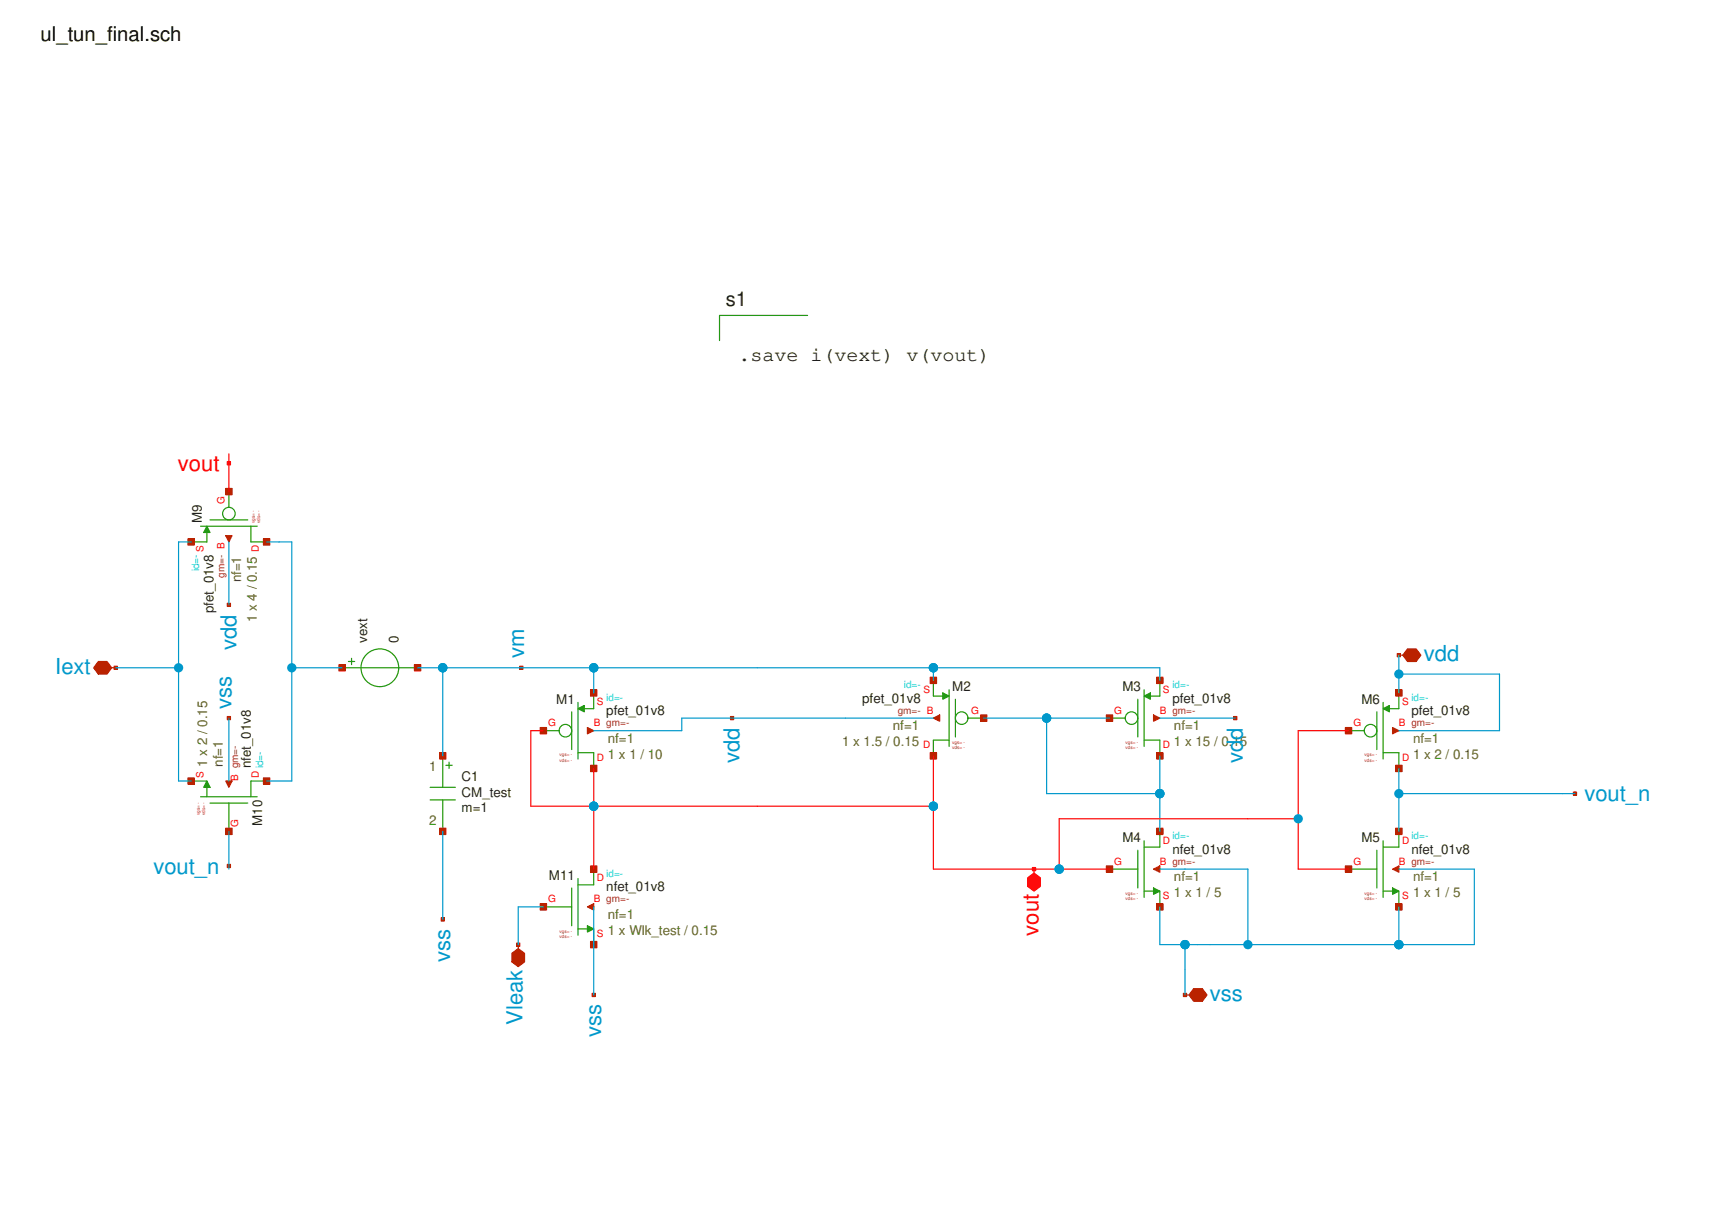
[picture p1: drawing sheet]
<svg xmlns="http://www.w3.org/2000/svg" width="297mm" height="210mm" viewBox="0 0 297 210" stroke-linecap="round" stroke-linejoin="round" font-family="sans-serif">
<path d="M94.4 127h2.8M99.4 123.7v6.5M100.5 122v9.9M100.5 130.8h2.7v2.7M103.2 120.4v2.7h-1.6" fill="none" stroke="#229800" stroke-width=".2"/>
<path d="M100.5 123.1l1.1-.5v1.1z" fill="#229800"/>
<g fill="none" stroke="#229800" stroke-width=".2">
<path d="M162.2 118.2v2.8h1.7M165 119.9v9.8M100.5 123.1l1.1-.5v1.1zM165 128.6h-2.8v2.7M166.1 121.5v6.6M168.2 124.8h2.8"/>
<circle cx="98.3" cy="127" r="1.09"/>
</g>
<path d="M163.9 120.4l1.1 .6-1.1 .5z" fill="#229800"/>
<g fill="none" stroke="#229800" stroke-width=".2">
<path d="M198.9 119.9v9.8M201.6 118.2v2.8h-1.7M163.9 120.4l1.1 .6-1.1 .5zM192.8 124.8h2.8M197.8 121.5v6.6M198.9 128.6h2.7v2.7"/>
<circle cx="167.2" cy="124.8" r="1.09"/>
</g>
<path d="M198.9 121l1-.6v1.1z" fill="#229800"/>
<g fill="none" stroke="#229800" stroke-width=".2">
<path d="M198.9 121l1-.6v1.1zM192.8 151h5M197.8 147.7v6.6M198.9 146.1v9.8M198.9 154.8h1.6M201.6 144.5v2.7h-2.7M201.6 154.8v2.8"/>
<circle cx="196.7" cy="124.8" r="1.09"/>
</g>
<path d="M200.5 154.3l1.1 .5-1.1 .6z" fill="#229800"/>
<path d="M34.9 91.4h9.8M36 92.5v1.7h-2.8M36.5 90.3h6.6M39.8 85.4v2.8M43.6 91.4v2.8h2.7M74.8 136.8h4.3M74.8 139h4.3M77 131.3v5.5M77 139v5.5M77.5 133h1.1M78 132.4v1.1M200.5 154.3l1.1 .5-1.1 .6z" fill="none" stroke="#229800" stroke-width=".2"/>
<path d="M36 91.4l.5 1.1h-1.1z" fill="#229800"/>
<g fill="none" stroke="#229800" stroke-width=".2">
<path d="M140.4 54.8h-15.3v4.4M36 91.4l.5 1.1h-1.1zM94.4 157.6h5M99.4 154.3v6.6M100.5 152.7v9.8M103.2 151v2.8h-2.7M100.5 161.4h1.6M103.2 161.4v2.7"/>
<circle cx="39.8" cy="89.2" r="1.09"/>
</g>
<path d="M102.1 160.9l1.1 .5-1.1 .6z" fill="#229800"/>
<path d="M33.2 135.7h2.8M34.9 138.4h9.8M36 136.8v1.6M36.5 139.5h6.6M39.8 139.5v5M46.3 135.7h-2.7v2.7M102.1 160.9l1.1 .5-1.1 .6z" fill="none" stroke="#229800" stroke-width=".2"/>
<path d="M36 135.7l.5 1.1h-1.1z" fill="#229800"/>
<g fill="none" stroke="#229800" stroke-width=".2">
<path d="M59.5 116h13.1M60.6 114.9h1M61.1 114.4v1.1M36 135.7l.5 1.1h-1.1zM234.4 151h4.9M239.3 147.7v6.6M240.4 146.1v9.8M240.4 154.8h1.6M243.1 144.5v2.7h-2.7M243.1 154.8v2.8"/>
<circle cx="66" cy="116" r="3.3"/>
</g>
<path d="M242 154.3l1.1 .5-1.1 .6z" fill="#229800"/>
<path d="M234.4 127h2.7M239.3 123.7v6.5M240.4 122v9.9M240.4 130.8h2.7v2.7M243.1 120.4v2.7h-1.6M242 154.3l1.1 .5-1.1 .6z" fill="none" stroke="#229800" stroke-width=".2"/>
<path d="M240.4 123.1l1.1-.5v1.1z" fill="#229800"/>
<g fill="none" stroke="#229800" stroke-width=".2">
<path d="M240.4 123.1l1.1-.5v1.1z"/>
<circle cx="238.2" cy="127" r="1.09"/>
</g>
<path d="M102.1 126.4l1.1 .6-1.1 .5z" fill="#ba2200"/>
<path d="M102.1 126.4l1.1 .6-1.1 .5zM102.6 133h1.1v1.1h-1.1z" fill="none" stroke="#ba2200" stroke-width=".2"/>
<path d="M102.6 133h1.1v1.1h-1.1z" fill="#ba2200"/>
<path d="M93.9 126.4h1.1v1.1h-1.1z" fill="none" stroke="#ba2200" stroke-width=".2"/>
<path d="M93.9 126.4h1.1v1.1h-1.1z" fill="#ba2200"/>
<path d="M102.6 119.9h1.1v1.1h-1.1z" fill="none" stroke="#ba2200" stroke-width=".2"/>
<path d="M102.6 119.9h1.1v1.1h-1.1z" fill="#ba2200"/>
<path d="M103.2 127h.1" fill="none" stroke="#ba2200" stroke-width=".2"/>
<path d="M162.2 124.8l1.1-.6v1.1z" fill="#ba2200"/>
<path d="M161.7 130.8h1.1v1.1h-1.1zM162.2 124.8l1.1-.6v1.1z" fill="none" stroke="#ba2200" stroke-width=".2"/>
<path d="M161.7 130.8h1.1v1.1h-1.1z" fill="#ba2200"/>
<path d="M170.4 124.2h1.1v1.1h-1.1z" fill="none" stroke="#ba2200" stroke-width=".2"/>
<path d="M170.4 124.2h1.1v1.1h-1.1z" fill="#ba2200"/>
<path d="M161.7 117.7h1.1v1.1h-1.1z" fill="none" stroke="#ba2200" stroke-width=".2"/>
<path d="M161.7 117.7h1.1v1.1h-1.1z" fill="#ba2200"/>
<path d="M162.2 124.8h.1" fill="none" stroke="#ba2200" stroke-width=".2"/>
<path d="M200.5 124.2l1.1 .6-1.1 .5z" fill="#ba2200"/>
<path d="M200.5 124.2l1.1 .6-1.1 .5zM201 130.8h1.1v1.1h-1.1z" fill="none" stroke="#ba2200" stroke-width=".2"/>
<path d="M201 130.8h1.1v1.1h-1.1z" fill="#ba2200"/>
<path d="M192.3 124.2h1.1v1.1h-1.1z" fill="none" stroke="#ba2200" stroke-width=".2"/>
<path d="M192.3 124.2h1.1v1.1h-1.1z" fill="#ba2200"/>
<path d="M201 117.7h1.1v1.1h-1.1z" fill="none" stroke="#ba2200" stroke-width=".2"/>
<path d="M201 117.7h1.1v1.1h-1.1z" fill="#ba2200"/>
<path d="M201.6 124.8h.1" fill="none" stroke="#ba2200" stroke-width=".2"/>
<path d="M200.5 151l1.1-.5v1.1z" fill="#ba2200"/>
<path d="M200.5 151l1.1-.5v1.1zM201 143.9h1.1v1.1h-1.1z" fill="none" stroke="#ba2200" stroke-width=".2"/>
<path d="M201 143.9h1.1v1.1h-1.1z" fill="#ba2200"/>
<path d="M192.3 150.5h1.1v1.1h-1.1z" fill="none" stroke="#ba2200" stroke-width=".2"/>
<path d="M192.3 150.5h1.1v1.1h-1.1z" fill="#ba2200"/>
<path d="M201 157h1.1v1.1h-1.1z" fill="none" stroke="#ba2200" stroke-width=".2"/>
<path d="M201 157h1.1v1.1h-1.1z" fill="#ba2200"/>
<path d="M201.6 151h.1" fill="none" stroke="#ba2200" stroke-width=".2"/>
<path d="M76.4 130.8h1.1v1.1h-1.1z" fill="none" stroke="#ba2200" stroke-width=".2"/>
<path d="M76.4 130.8h1.1v1.1h-1.1z" fill="#ba2200"/>
<path d="M76.4 143.9h1.1v1.1h-1.1z" fill="none" stroke="#ba2200" stroke-width=".2"/>
<path d="M76.4 143.9h1.1v1.1h-1.1z" fill="#ba2200"/>
<path d="M19.4 116h.7" fill="none" stroke="#ba2200" stroke-width=".2"/>
<path d="M17.1 114.9h1.5l.8 1.1-.8 1.1h-1.5l-.8-1.1z" fill="#ba2200"/>
<path d="M17.1 114.9h1.5l.8 1.1-.8 1.1h-1.5l-.8-1.1zM19.8 115.8h.6v.5h-.6z" fill="none" stroke="#ba2200" stroke-width=".2"/>
<path d="M19.8 115.8h.6v.5h-.6z" fill="#ba2200"/>
<path d="M179.7 151v.7" fill="none" stroke="#fe0000" stroke-width=".2"/>
<path d="M178.6 152.5l1.1-.8 1.1 .8v1.5l-1.1 .8-1.1-.8z" fill="#fe0000"/>
<path d="M178.6 152.5l1.1-.8 1.1 .8v1.5l-1.1 .8-1.1-.8zM179.4 150.7h.6v.6h-.6z" fill="none" stroke="#fe0000" stroke-width=".2"/>
<path d="M179.4 150.7h.6v.6h-.6z" fill="#fe0000"/>
<path d="M206 172.9h.6" fill="none" stroke="#ba2200" stroke-width=".2"/>
<path d="M207.5 171.8h1.5l.8 1.1-.8 1.1h-1.5l-.9-1.1z" fill="#ba2200"/>
<path d="M205.7 172.6h.5v.6h-.5zM207.5 171.8h1.5l.8 1.1-.8 1.1h-1.5l-.9-1.1z" fill="none" stroke="#ba2200" stroke-width=".2"/>
<path d="M205.7 172.6h.5v.6h-.5z" fill="#ba2200"/>
<path d="M90.1 164.1v.7" fill="none" stroke="#ba2200" stroke-width=".2"/>
<path d="M89 165.6l1.1-.8 1.1 .8v1.5l-1.1 .9-1.1-.9z" fill="#ba2200"/>
<path d="M89 165.6l1.1-.8 1.1 .8v1.5l-1.1 .9-1.1-.9zM89.8 163.9h.5v.5h-.5z" fill="none" stroke="#ba2200" stroke-width=".2"/>
<path d="M89.8 163.9h.5v.5h-.5z" fill="#ba2200"/>
<path d="M243.1 113.8h.7" fill="none" stroke="#ba2200" stroke-width=".2"/>
<path d="M244.6 112.8h1.5l.9 1-.9 1.1h-1.5l-.8-1.1z" fill="#ba2200"/>
<path d="M242.9 113.6h.5v.5h-.5zM244.6 112.8h1.5l.9 1-.9 1.1h-1.5l-.8-1.1z" fill="none" stroke="#ba2200" stroke-width=".2"/>
<path d="M242.9 113.6h.5v.5h-.5z" fill="#ba2200"/>
<path d="M127 124.5h.5v.6h-.5z" fill="none" stroke="#ba2200" stroke-width=".2"/>
<path d="M127 124.5h.5v.6h-.5z" fill="#ba2200"/>
<path d="M214.4 124.5h.6v.6h-.6z" fill="none" stroke="#ba2200" stroke-width=".2"/>
<path d="M214.4 124.5h.6v.6h-.6z" fill="#ba2200"/>
<path d="M76.7 159.5h.5v.5h-.5z" fill="none" stroke="#ba2200" stroke-width=".2"/>
<g fill="#ba2200">
<path d="M76.7 159.5h.5v.5h-.5z"/>
<path d="M39.2 93.1h1.1l-.5 1.1z"/>
</g>
<path d="M39.2 93.1h1.1l-.5 1.1zM45.8 93.6h1.1v1.1h-1.1z" fill="none" stroke="#ba2200" stroke-width=".2"/>
<path d="M45.8 93.6h1.1v1.1h-1.1z" fill="#ba2200"/>
<path d="M39.2 84.9h1.1v1.1h-1.1z" fill="none" stroke="#ba2200" stroke-width=".2"/>
<path d="M39.2 84.9h1.1v1.1h-1.1z" fill="#ba2200"/>
<path d="M32.7 93.6h1.1v1.1h-1.1z" fill="none" stroke="#ba2200" stroke-width=".2"/>
<path d="M32.7 93.6h1.1v1.1h-1.1z" fill="#ba2200"/>
<path d="M39.8 94.2h.1" fill="none" stroke="#ba2200" stroke-width=".2"/>
<path d="M39.5 104.8h.6v.6h-.6z" fill="none" stroke="#ba2200" stroke-width=".2"/>
<g fill="#ba2200">
<path d="M39.5 104.8h.6v.6h-.6z"/>
<path d="M102.1 157.6l1.1-.6v1.1z"/>
</g>
<path d="M102.1 157.6l1.1-.6v1.1zM102.6 150.5h1.1v1.1h-1.1z" fill="none" stroke="#ba2200" stroke-width=".2"/>
<path d="M102.6 150.5h1.1v1.1h-1.1z" fill="#ba2200"/>
<path d="M93.9 157h1.1v1.1h-1.1z" fill="none" stroke="#ba2200" stroke-width=".2"/>
<path d="M93.9 157h1.1v1.1h-1.1z" fill="#ba2200"/>
<path d="M102.6 163.6h1.1v1.1h-1.1z" fill="none" stroke="#ba2200" stroke-width=".2"/>
<path d="M102.6 163.6h1.1v1.1h-1.1z" fill="#ba2200"/>
<path d="M103.2 157.6h.1" fill="none" stroke="#ba2200" stroke-width=".2"/>
<path d="M102.9 172.6h.6v.6h-.6z" fill="none" stroke="#ba2200" stroke-width=".2"/>
<g fill="#ba2200">
<path d="M102.9 172.6h.6v.6h-.6z"/>
<path d="M39.2 135.7h1.1l-.5 1.1z"/>
</g>
<path d="M39.2 135.7h1.1l-.5 1.1zM45.8 135.2h1.1v1.1h-1.1z" fill="none" stroke="#ba2200" stroke-width=".2"/>
<path d="M45.8 135.2h1.1v1.1h-1.1z" fill="#ba2200"/>
<path d="M39.2 143.9h1.1v1.1h-1.1z" fill="none" stroke="#ba2200" stroke-width=".2"/>
<path d="M39.2 143.9h1.1v1.1h-1.1z" fill="#ba2200"/>
<path d="M32.7 135.2h1.1v1.1h-1.1z" fill="none" stroke="#ba2200" stroke-width=".2"/>
<path d="M32.7 135.2h1.1v1.1h-1.1z" fill="#ba2200"/>
<path d="M39.8 135.7h.1" fill="none" stroke="#ba2200" stroke-width=".2"/>
<path d="M39.5 124.5h.6v.6h-.6z" fill="none" stroke="#ba2200" stroke-width=".2"/>
<path d="M39.5 124.5h.6v.6h-.6z" fill="#ba2200"/>
<path d="M39.5 150.2h.6v.5h-.6z" fill="none" stroke="#ba2200" stroke-width=".2"/>
<path d="M39.5 150.2h.6v.5h-.6z" fill="#ba2200"/>
<path d="M39.5 80.2h.6v.6h-.6z" fill="none" stroke="#fe0000" stroke-width=".2"/>
<path d="M39.5 80.2h.6v.6h-.6z" fill="#fe0000"/>
<path d="M90.3 115.8h.6v.5h-.6z" fill="none" stroke="#ba2200" stroke-width=".2"/>
<path d="M90.3 115.8h.6v.5h-.6z" fill="#ba2200"/>
<path d="M58.9 115.5h1.1v1.1h-1.1z" fill="none" stroke="#ba2200" stroke-width=".2"/>
<path d="M58.9 115.5h1.1v1.1h-1.1z" fill="#ba2200"/>
<path d="M72 115.5h1.1v1.1h-1.1z" fill="none" stroke="#ba2200" stroke-width=".2"/>
<g fill="#ba2200">
<path d="M72 115.5h1.1v1.1h-1.1z"/>
<path d="M242 151l1.1-.5v1.1z"/>
</g>
<path d="M242 151l1.1-.5v1.1zM242.6 143.9h1.1v1.1h-1.1z" fill="none" stroke="#ba2200" stroke-width=".2"/>
<path d="M242.6 143.9h1.1v1.1h-1.1z" fill="#ba2200"/>
<path d="M233.8 150.5h1.1v1.1h-1.1z" fill="none" stroke="#ba2200" stroke-width=".2"/>
<path d="M233.8 150.5h1.1v1.1h-1.1z" fill="#ba2200"/>
<path d="M242.6 157h1.1v1.1h-1.1z" fill="none" stroke="#ba2200" stroke-width=".2"/>
<path d="M242.6 157h1.1v1.1h-1.1z" fill="#ba2200"/>
<path d="M243.1 151h.1" fill="none" stroke="#ba2200" stroke-width=".2"/>
<path d="M242 126.4l1.1 .6-1.1 .5z" fill="#ba2200"/>
<path d="M242 126.4l1.1 .6-1.1 .5zM242.6 133h1.1v1.1h-1.1z" fill="none" stroke="#ba2200" stroke-width=".2"/>
<path d="M242.6 133h1.1v1.1h-1.1z" fill="#ba2200"/>
<path d="M233.8 126.4h1.1v1.1h-1.1z" fill="none" stroke="#ba2200" stroke-width=".2"/>
<path d="M233.8 126.4h1.1v1.1h-1.1z" fill="#ba2200"/>
<path d="M242.6 119.9h1.1v1.1h-1.1z" fill="none" stroke="#ba2200" stroke-width=".2"/>
<path d="M242.6 119.9h1.1v1.1h-1.1z" fill="#ba2200"/>
<path d="M243.1 127h.1" fill="none" stroke="#ba2200" stroke-width=".2"/>
<path d="M273.5 137.6h.5v.6h-.5z" fill="none" stroke="#ba2200" stroke-width=".2"/>
<path d="M273.5 137.6h.5v.6h-.5z" fill="#ba2200"/>
<g fill="none" stroke="#0098cb" stroke-width=".2">
<path d="M33.2 94.2h-2.2v41.5h2.2M39.8 94.2v10.9M46.3 94.2h4.4v41.5h-4.4M20.1 116h10.9M50.7 116h8.8M72.6 116h129v2.2M77 116v15.3M103.2 116v4.4M162.2 116v2.2M243.1 117.1h17.5v9.9h-17.5M243.1 113.8v6.6M39.8 124.8v10.9"/>
<path d="M162.2 124.8h-43.7v2.2h-15.3M171 124.8h21.8M181.9 124.8v13.1h19.7M201.6 131.3v13.2M201.6 124.8h13.1M243.1 137.9h30.6M243.1 133.5v11M39.8 144.5v6.5M77 144.5v15.3M94.4 157.6h-4.3v6.5M103.2 157.6v15.3M201.6 151h15.3v13.1"/>
<path d="M243.1 151h13.2v13.1h-54.7v-6.5M243.1 157.6v6.5M206 164.1v8.8"/>
</g>
<path d="M39.8 78.9v6.5M94.4 127h-2.1v13.1h69.9M103.2 133.5v17.5M162.2 131.3v19.7h30.6M234.4 127h-8.8v24h8.8M225.6 142.3h-41.5v8.7" fill="none" stroke="#fe0000" stroke-width=".2"/>
<g fill="#0098cb">
<path d="M102.6 139.5a.81 .81 0 0 1 .9-.2 .81 .81 0 0 1 .5 .8h-.8h.8a.81 .81 0 0 1-1.1 .7 .81 .81 0 0 1-.3-1.3z"/>
<path d="M102.6 115.5a.81 .81 0 0 1 .9-.2 .81 .81 0 0 1 .5 .7h-.8h.8a.81 .81 0 0 1-1.1 .8 .81 .81 0 0 1-.3-1.3z"/>
<path d="M50.1 115.5a.81 .81 0 0 1 .9-.2 .81 .81 0 0 1 .5 .7h-.8h.8a.81 .81 0 0 1-1.1 .8 .81 .81 0 0 1-.3-1.3z"/>
<path d="M30.5 115.5a.81 .81 0 0 1 .8-.2 .81 .81 0 0 1 .5 .7h-.8h.8a.81 .81 0 0 1-1.1 .8 .81 .81 0 0 1-.2-1.3z"/>
<path d="M76.4 115.5a.81 .81 0 0 1 .9-.2 .81 .81 0 0 1 .5 .7h-.8h.8a.81 .81 0 0 1-1.2 .8 .81 .81 0 0 1-.2-1.3z"/>
<path d="M161.7 139.5a.81 .81 0 0 1 .8-.2 .81 .81 0 0 1 .5 .8h-.8h.8a.81 .81 0 0 1-1.1 .7 .81 .81 0 0 1-.2-1.3z"/>
<path d="M183.5 150.4a.81 .81 0 0 1 .9-.1 .81 .81 0 0 1 .5 .7h-.8h.8a.81 .81 0 0 1-1.1 .8 .81 .81 0 0 1-.3-1.4z"/>
<path d="M161.7 115.5a.81 .81 0 0 1 .8-.2 .81 .81 0 0 1 .5 .7h-.8h.8a.81 .81 0 0 1-1.1 .8 .81 .81 0 0 1-.2-1.3z"/>
<path d="M181.3 124.2a.81 .81 0 0 1 .9-.2 .81 .81 0 0 1 .5 .8h-.8h.8a.81 .81 0 0 1-1.1 .7 .81 .81 0 0 1-.3-1.3z"/>
<path d="M201 137.3a.81 .81 0 0 1 .9-.1 .81 .81 0 0 1 .5 .7h-.8h.8a.81 .81 0 0 1-1.1 .7 .81 .81 0 0 1-.3-1.3z"/>
<path d="M242.6 116.6a.81 .81 0 0 1 .8-.2 .81 .81 0 0 1 .5 .7h-.8h.8a.81 .81 0 0 1-1.1 .8 .81 .81 0 0 1-.2-1.3z"/>
<path d="M242.6 163.6a.81 .81 0 0 1 .8-.2 .81 .81 0 0 1 .5 .7h-.8h.8a.81 .81 0 0 1-1.1 .8 .81 .81 0 0 1-.2-1.3z"/>
<path d="M242.6 137.3a.81 .81 0 0 1 .8-.1 .81 .81 0 0 1 .5 .7h-.8h.8a.81 .81 0 0 1-1.1 .7 .81 .81 0 0 1-.2-1.3z"/>
<path d="M225.1 141.7a.81 .81 0 0 1 .9-.2 .81 .81 0 0 1 .4 .8h-.8h.8a.81 .81 0 0 1-1.1 .7 .81 .81 0 0 1-.2-1.3z"/>
<path d="M205.4 163.6a.81 .81 0 0 1 .9-.2 .81 .81 0 0 1 .5 .7h-.8h.8a.81 .81 0 0 1-1.1 .8 .81 .81 0 0 1-.3-1.3z"/>
<path d="M216.3 163.6a.81 .81 0 0 1 .9-.2 .81 .81 0 0 1 .5 .7h-.8h.8a.81 .81 0 0 1-1.1 .8 .81 .81 0 0 1-.3-1.3z"/>
</g>
<g font-size="3.8" fill="#fe0000">
<text x="30.9" y="81.8">vout</text>
<text x="180.5" y="162.6" transform="rotate(-90 180.5 162.6)">vout</text>
</g>
<g font-size="3.8" fill="#0098cb">
<text x="41.1" y="112.9" transform="rotate(-90 41.1 112.9)">vdd</text>
<text x="9.6" y="117.1">Iext</text>
<text x="91.1" y="114.4" transform="rotate(-90 91.1 114.4)">vm</text>
<text x="247.5" y="114.9">vdd</text>
<text x="40.3" y="123.1" transform="rotate(-90 40.3 123.1)">vss</text>
<text x="128.6" y="132.6" transform="rotate(-90 128.6 132.6)">vdd</text>
<text x="216" y="132.6" transform="rotate(-90 216 132.6)">vdd</text>
<text x="275.4" y="139.2">vout_n</text>
<text x="26.7" y="151.8">vout_n</text>
<text x="78.3" y="167.1" transform="rotate(-90 78.3 167.1)">vss</text>
<text x="210.3" y="173.9">vss</text>
<text x="90.8" y="178" transform="rotate(-90 90.8 178)">Vleak</text>
<text x="104.5" y="180.3" transform="rotate(-90 104.5 180.3)">vss</text>
</g>
<text font-size="3.5" x="7.1" y="7.1">ul_tun_final.sch</text>
<g font-size="3.5" fill="#222">
<text x="126.2" y="53.2">s1</text>
<text x="128.3" y="62.7">.save i(vext) v(vout)</text>
</g>
<g font-size="2.3" fill="#222">
<text x="35.1" y="90.9" transform="rotate(-90 35.1 90.9)">M9</text>
<text x="37.1" y="106.5" transform="rotate(-90 37.1 106.5)">pfet_01v8</text>
<text x="63.8" y="111.7" transform="rotate(-90 63.8 111.7)">vext</text>
<text x="69.3" y="111.7" transform="rotate(-90 69.3 111.7)">0</text>
<text x="96.7" y="122.3">M1</text>
<text x="105.4" y="124.3">pfet_01v8</text>
<text x="149.9" y="122.1">pfet_01v8</text>
<text x="165.5" y="120.1">M2</text>
<text x="195.1" y="120.1">M3</text>
<text x="203.8" y="122.1">pfet_01v8</text>
<text x="236.6" y="122.3">M6</text>
<text x="245.3" y="124.3">pfet_01v8</text>
<text x="43.6" y="133.5" transform="rotate(-90 43.6 133.5)">nfet_01v8</text>
<text x="80.2" y="135.7">C1</text>
<text x="45.6" y="143.5" transform="rotate(-90 45.6 143.5)">M10</text>
<text x="80.2" y="138.4">CM_test</text>
<text x="80.2" y="141.1">m=1</text>
<text x="195.1" y="146.3">M4</text>
<text x="203.8" y="148.3">nfet_01v8</text>
<text x="236.6" y="146.3">M5</text>
<text x="245.3" y="148.3">nfet_01v8</text>
<text x="95.4" y="152.9">M11</text>
<text x="105.4" y="154.9">nfet_01v8</text>
</g>
<g font-size="2.3" fill="#660">
<text x="41.9" y="101.2" transform="rotate(-90 41.9 101.2)">nf=1</text>
<text x="44.7" y="108.1" transform="rotate(-90 44.7 108.1)">1 x 4 / 0.15</text>
<text x="105.7" y="131.8">1 x 1 / 10</text>
<text x="105.7" y="129.1">nf=1</text>
<text x="146.4" y="129.7">1 x 1.5 / 0.15</text>
<text x="155.2" y="126.9">nf=1</text>
<text x="204" y="129.7">1 x 15 / 0.15</text>
<text x="204" y="126.9">nf=1</text>
<text x="245.6" y="131.8">1 x 2 / 0.15</text>
<text x="245.6" y="129.1">nf=1</text>
<text x="36" y="133.3" transform="rotate(-90 36 133.3)">1 x 2 / 0.15</text>
<text x="38.7" y="133.3" transform="rotate(-90 38.7 133.3)">nf=1</text>
<text x="74.6" y="134">1</text>
<text x="74.6" y="143.3">2</text>
<text x="204" y="155.9">1 x 1 / 5</text>
<text x="204" y="153.2">nf=1</text>
<text x="245.6" y="155.9">1 x 1 / 5</text>
<text x="245.6" y="153.2">nf=1</text>
<text x="105.7" y="159.7">nf=1</text>
<text x="105.7" y="162.5">1 x Wlk_test / 0.15</text>
</g>
<g font-size="1.7" fill="#fe0000">
<text x="39" y="87.6" transform="rotate(-90 39 87.6)">G</text>
<text x="35.4" y="95.9" transform="rotate(-90 35.4 95.9)">S</text>
<text x="45" y="96" transform="rotate(-90 45 96)">D</text>
<text x="103.7" y="122.6">S</text>
<text x="160.5" y="120.4">S</text>
<text x="168.8" y="124">G</text>
<text x="193.7" y="124">G</text>
<text x="201.6" y="124">B gm=-</text>
<text x="202.1" y="120.4">S</text>
<text x="243.7" y="122.6">S</text>
<text x="95.3" y="126.2">G</text>
<text x="103.2" y="126.2">B gm=-</text>
<text x="160.4" y="130">D</text>
<text x="202.1" y="130">D</text>
<text x="235.2" y="126.2">G</text>
<text x="243.1" y="126.2">B gm=-</text>
<text x="35.4" y="135.2" transform="rotate(-90 35.4 135.2)">S</text>
<text x="41.4" y="135.7" transform="rotate(-90 41.4 135.7)">B gm=-</text>
<text x="45" y="135.2" transform="rotate(-90 45 135.2)">D</text>
<text x="103.7" y="132.2">D</text>
<text x="243.7" y="132.2">D</text>
<text x="41.4" y="143.6" transform="rotate(-90 41.4 143.6)">G</text>
<text x="202.1" y="146.6">D</text>
<text x="243.7" y="146.6">D</text>
<text x="103.7" y="153.2">D</text>
<text x="193.7" y="150.2">G</text>
<text x="201.6" y="150.2">B gm=-</text>
<text x="235.2" y="150.2">G</text>
<text x="243.1" y="150.2">B gm=-</text>
<text x="95.3" y="156.8">G</text>
<text x="103.2" y="156.8">B gm=-</text>
<text x="202.1" y="156.2">S</text>
<text x="243.7" y="156.2">S</text>
<text x="103.7" y="162.8">S</text>
</g>
<g font-size="1.7" fill="#00fecb">
<text x="34.6" y="99.3" transform="rotate(-90 34.6 99.3)">id=-</text>
<text x="157.1" y="119.6">id=-</text>
<text x="203.8" y="119.6">id=-</text>
<text x="105.4" y="121.8">id=-</text>
<text x="245.3" y="121.8">id=-</text>
<text x="45.8" y="133.5" transform="rotate(-90 45.8 133.5)">id=-</text>
<text x="203.8" y="145.9">id=-</text>
<text x="245.3" y="145.9">id=-</text>
<text x="105.4" y="152.4">id=-</text>
</g>
<g font-size="1.7" fill="#a92222">
<text x="39" y="100.4" transform="rotate(-90 39 100.4)">gm=- B</text>
<text x="156" y="124">gm=- B</text>
</g>
<g font-size=".8" fill="#a92222">
<text x="44.3" y="90.9" transform="rotate(-90 44.3 90.9)">vgs= -</text>
<text x="45.2" y="90.9" transform="rotate(-90 45.2 90.9)">vds= -</text>
<text x="97.2" y="131.4">vgs= -</text>
<text x="165.5" y="129.3">vgs= -</text>
<text x="165.5" y="130.2">vds= -</text>
<text x="195.6" y="129.3">vgs= -</text>
<text x="195.6" y="130.2">vds= -</text>
<text x="237.2" y="131.4">vgs= -</text>
<text x="97.2" y="132.4">vds= -</text>
<text x="237.2" y="132.4">vds= -</text>
<text x="34.8" y="141.7" transform="rotate(-90 34.8 141.7)">vgs= -</text>
<text x="35.7" y="141.7" transform="rotate(-90 35.7 141.7)">vds= -</text>
<text x="195.6" y="155.5">vgs= -</text>
<text x="237.2" y="155.5">vgs= -</text>
<text x="195.6" y="156.4">vds= -</text>
<text x="237.2" y="156.4">vds= -</text>
<text x="97.2" y="162.1">vgs= -</text>
<text x="97.2" y="163">vds= -</text>
</g>
</svg>
